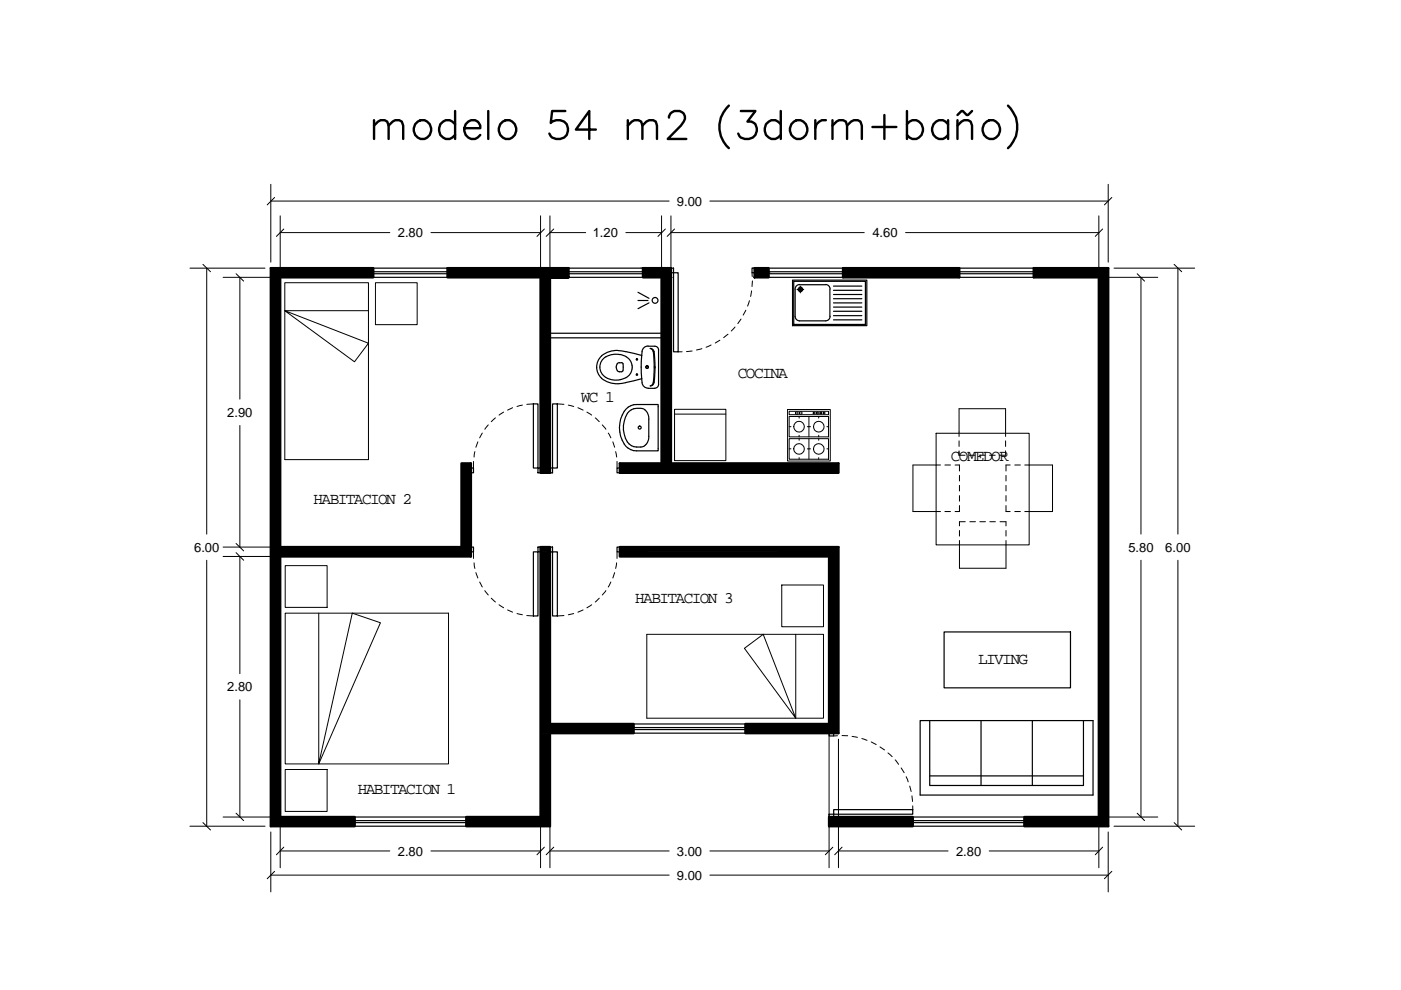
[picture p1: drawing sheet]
<svg xmlns="http://www.w3.org/2000/svg" width="297mm" height="210mm" viewBox="0 0 297 210" stroke-linecap="round" stroke-linejoin="round" font-family="sans-serif">
<!-- layer: COTAS -->
<g fill="#000" stroke="#000" stroke-width=".21">
<path d="M57.4 56.9v1.9h21.7zM57.4 56.9h21.7v1.9z"/>
<path d="M94.9 56.9v1.9h25.6zM94.9 56.9h25.6v1.9z"/>
<path d="M136.3 56.9v1.9h6zM136.3 56.9h6v1.9z"/>
<path d="M160 56.9v.9h3zM160 56.9h3v.9z"/>
<path d="M160 57.8v1h3zM160 57.8h3v1z"/>
<path d="M178.7 56.9v1.9h24.7zM178.7 56.9h24.7v1.9z"/>
<path d="M219.2 56.9v1.9h15.8zM219.2 56.9h15.8v1.9z"/>
<path d="M114.6 58.8v40.4h2zM114.6 58.8h2v40.4z"/>
<path d="M131.4 98.3v.9h46.4zM131.4 98.3h46.4v.9z"/>
<path d="M140.3 58.8v39.5h2zM140.3 58.8h2v39.5z"/>
<path d="M57.4 58.8v57.2h2zM57.4 58.8h2v57.2z"/>
<path d="M57.4 116v2h42.4zM57.4 116h42.4v2z"/>
<path d="M97.8 98.3v17.7h2zM97.8 98.3h2v17.7z"/>
<path d="M114.6 99.2v1h2zM114.6 99.2h2v1z"/>
<path d="M114.6 116v1h2zM114.6 116h2v1z"/>
<path d="M131.4 99.2v1h46.4zM131.4 99.2h46.4v1z"/>
<path d="M131.4 116v1h46.4zM131.4 116h46.4v1z"/>
<path d="M131.4 117v1h46.4zM131.4 117h46.4v1z"/>
<path d="M114.6 117v36.5h2zM114.6 117h2v36.5z"/>
<path d="M114.6 153.5v1.9h19.7zM114.6 153.5h19.7v1.9z"/>
<path d="M158 153.5v1.9h19.8zM158 153.5h19.8v1.9z"/>
<path d="M175.8 118v35.5h2zM175.8 118h2v35.5z"/>
<path d="M57.4 118v55.2h2zM57.4 118h2v55.2z"/>
<path d="M57.4 173.2v2h17.8zM57.4 173.2h17.8v2z"/>
<path d="M98.9 173.2v2h17.7zM98.9 173.2h17.7v2z"/>
<path d="M114.6 155.4v17.8h2zM114.6 155.4h2v17.8z"/>
<path d="M175.8 173.2v2h17.7zM175.8 173.2h17.7v2z"/>
<path d="M217.2 173.2v2h17.8zM217.2 173.2h17.8v2z"/>
<path d="M233 58.8v114.4h2zM233 58.8h2v114.4z"/>
</g>
<!-- layer: 0.5 -->
<g fill="none" stroke="#000" stroke-width=".51">
<path d="M79.3 26.6l.9-.8 .5-.3h.8l.6 .3 .3 .8v2.9M79.3 25.5v4M82.4 26.6l.8-.8 .6-.3h.8l.6 .3 .3 .8v2.9M88.6 25.8a1.96 1.96 0 0 1 2.6 .7 1.96 1.96 0 0 1-.6 2.7 1.96 1.96 0 0 1-2.7-.8 1.96 1.96 0 0 1 .7-2.6zM96.5 26.3a1.94 1.94 0 0 0-2.7-.4 1.94 1.94 0 0 0-.4 2.7 1.82 1.82 0 0 0 3.1 0M96.5 23.5v6M98.4 27.2h3.4a1.62 1.62 0 0 0-1.2-1.8 1.62 1.62 0 0 0-1.9 .9 1.92 1.92 0 0 0 .4 2.8 1.92 1.92 0 0 0 2.7-.5M103.5 23.5v6M106.1 26.3a1.92 1.92 0 0 1 2.7-.4 1.92 1.92 0 0 1 .3 2.7 1.92 1.92 0 0 1-2.7 .5 1.92 1.92 0 0 1-.3-2.8zM119.9 23.5h-2.8l-.3 2.6a2.11 2.11 0 0 1 3.1-.1 2.11 2.11 0 0 1-.3 3.2 2.17 2.17 0 0 1-3.1-.9M126.3 27.5h-4.2l2.8-4v6M133.1 26.6l.9-.8 .5-.3h.9l.5 .3 .3 .8v2.9"/>
<path d="M133.1 25.5v4M136.2 26.6l.8-.8 .6-.3h.9l.5 .3 .3 .8v2.9M141.8 24.9a1.48 1.48 0 0 1 1.2-1.4h1.1a1.43 1.43 0 0 1 .9 2.3l-.6 .8-2.8 2.9h3.9M154.5 22.4a6 6 0 0 0 0 9M157.1 23.5h3.1l-1.7 2.3a1.74 1.74 0 0 1 1.8 .8 1.74 1.74 0 0 1-.1 2 2.11 2.11 0 0 1-3.7-.3M165.5 26.3a1.94 1.94 0 0 0-2.7-.4 1.94 1.94 0 0 0-.4 2.7 1.82 1.82 0 0 0 3.1 0M165.5 23.5v6M167.8 26.3a1.92 1.92 0 0 1 2.7-.4 1.92 1.92 0 0 1 .4 2.7 1.92 1.92 0 0 1-2.7 .5 1.92 1.92 0 0 1-.4-2.8zM172.9 25.5v4M175.1 25.5a1.93 1.93 0 0 0-2.2 1.7M176.5 26.6l.8-.8 .6-.3h.8l.6 .3 .3 .8v2.9M176.5 25.5v4"/>
<path d="M179.6 26.6l.8-.8 .6-.3h.9l.5 .3 .3 .8v2.9M185 26.9h5M187.5 24.4v5.1M192.3 26.3a1.92 1.92 0 0 1 2.7-.4 1.92 1.92 0 0 1 .4 2.7 1.77 1.77 0 0 1-3.1 0M192.3 23.5v6M201 26.3a1.92 1.92 0 0 0-2.7-.4 1.92 1.92 0 0 0-.4 2.7 1.78 1.78 0 0 0 3.1 0M201 25.5v4M203 26.6l.8-.8 .6-.3h.8l.6 .3 .3 .8v2.9M203 25.5v4M206.1 23.5l-.9 .9h-.3l-.8-.9h-.3l-.8 .9M208.6 26.3a1.92 1.92 0 0 1 2.7-.4 1.92 1.92 0 0 1 .4 2.7 1.92 1.92 0 0 1-2.7 .5 1.92 1.92 0 0 1-.4-2.8zM213.7 22.4a6.1 6.1 0 0 1 0 9"/>
<path d="M57.4 56.9h21.7v1.9h-19.7v57.2h38.4v-17.7h2v19.7h-40.4v55.2h15.8v2h-17.8zM116.6 58.8v41.4h-2v-41.4h-19.7v-1.9h25.6v1.9h-3.9h3.9M136.3 56.9h6v41.4h35.5v1.9h-46.4v-1.9h8.9v-39.5h-4zM160 56.9h3v1.9h-3zM178.7 56.9h24.7v1.9h-24.7zM219.2 56.9h15.8v118.3h-17.8v-2h15.8v-114.4h-13.8zM114.6 116h2v37.5h17.7v1.9h-17.7v19.8h-17.7v-2h15.7zM131.4 116h46.4v39.4h-19.8v-1.9h17.8v-35.5h-44.4zM175.8 173.2h17.7v2h-17.7z"/>
</g>
<!-- layer: 11_VENTANAS -->
<g fill="none" stroke="#000" stroke-width=".25">
<path d="M79.1 56.9h15.8M79.1 58.8h15.8M79.1 57.6h15.8M79.1 58h15.8M120.5 56.9h15.8M120.5 58.8h15.8M120.5 57.6h15.8M120.5 58h15.8M163 56.9h15.7M163 58.8h15.7M163 57.6h15.7M163 58h15.7"/>
<path d="M203.4 56.9h15.8M203.4 58.8h15.8M203.4 57.6h15.8M203.4 58h15.8M134.3 153.5h23.7M134.3 155.4h23.7M134.3 154.3h23.7M134.3 154.7h23.7M75.2 173.2h23.7M75.2 175.2h23.7M75.2 174h23.7M75.2 174.4h23.7"/>
<path d="M193.5 173.2h23.7M193.5 175.2h23.7M193.5 174h23.7M193.5 174.4h23.7"/>
</g>
<!-- layer: puertas -->
<g fill="none" stroke="#000" stroke-width=".25">
<path d="M142.3 56.9h.5v.9h-.5zM142.8 57.8h1v16.8h-1zM159.4 56.9h.6v.9h-.6zM99.8 99.2h.6v1h-.6zM113.1 85.6h1v13.6h-1zM114.1 99.2h.5v1h-.5zM116.6 99.2h.6v1h-.6zM117.2 85.6h1v13.6h-1zM130.8 99.2h.6v1h-.6zM99.8 116h.6v1h-.6zM113.1 117h1v13.6h-1zM114.1 116h.5v1h-.5z"/>
<path d="M116.6 116h.6v1h-.6zM117.2 117h1v13.6h-1zM130.8 116h.6v1h-.6zM175.8 155.4h1v.6h-1zM175.8 172.6h1v.6h-1zM176.8 171.7h16.7v.9h-16.7z"/>
</g>
<!-- layer: proyecciones -->
<g fill="none" stroke="#000" stroke-width=".21">
<path d="M60.4 59.9h17.7v37.6h-17.7zM79.6 59.9h8.8v8.9h-8.8zM159.4 57.8l.1 .8M159.5 59.6l-.1 1.1M60.4 65.9l17.7 6.9-2.9 3.9zM60.4 65.9h17.7M143.8 74.6h.8M146.7 74.4l-1.1 .1M148.8 73.9l-1.1 .3M150.8 73.2l-1.1 .4M152.6 72.1l-.9 .6M154.4 70.9l-1 .7"/>
<path d="M155.8 69.3l-.8 .9M157.1 67.6l-.7 1M158.1 65.8l-.5 1M158.9 63.8l-.4 1.1M159.4 61.7l-.3 1.2M169 61.4h1.4M169.5 61.2h.4v.4h-.4zM169.7 60.7v1.4M100.4 97.8v1.4M100.7 95.8l-.2 1.1M101.3 93.7l-.4 1.1M102.2 91.8l-.5 1"/>
<path d="M103.5 90.1l-.7 .9M105 88.6l-.8 .8M106.8 87.4l-1 .6M108.7 86.4l-1.1 .6M110.8 85.9l-1.2 .3M113.1 85.6l-1.4 .1M118.2 85.6l1.4 .1M120.5 85.9l1.1 .3M122.5 86.4l1.1 .6M124.4 87.4l1 .6M126.2 88.6l.9 .8M127.7 90.1l.8 .9"/>
<path d="M129 91.8l.5 1M129.9 93.7l.4 1.1M130.5 95.8l.2 1.1M130.8 97.8v1.4M167 86.8h9v10.9h-9zM167.3 93h8.4v4.4h-8.4zM167.3 88.3h8.4v4.3h-8.4zM167.3 87.2h8.4v.7h-8.4zM167.3 90.5h.4M167.3 95.2h.4M168.8 87.4h.3v.4h-.3zM169.4 88.3v.3"/>
<path d="M169.4 92.3v.3M169.4 93v.3M169.4 97v.4M171.2 90.5h.6M171.2 95.2h.6M171.5 88.3v4.3M171.5 93v4.4M172.5 87.4h.3v.3h-.3zM173.2 87.4h.3v.3h-.3zM173.6 88.3v.3M173.6 92.3v.3M173.6 93v.3"/>
<path d="M173.6 97v.4M173.9 87.4h.3v.3h-.3zM174.6 87.4h.3v.3h-.3zM175.3 90.5h.4M175.3 95.2h.4M198.5 91.9h19.7v23.6h-19.7zM199.4 98.6h-5.8v9.9h5.8M200.3 98.6h1.2M202.5 98.6h.9v1.3M203.3 92.5v-5.8h9.9v5.8M203.3 93.5v1.2M203.3 95.6v.9h1.3"/>
<path d="M205.5 96.5h1.2M207.7 96.5h1.1M209.8 96.5h1.2M213.2 93.5v1.2M213.2 95.6v.9h-1.3M214.2 98.6h-.9v1.3M215.2 98.6h1.1M217.3 98.6h5.9v9.9h-5.9M60.5 119.9h8.9v8.9h-8.9zM100.4 117v1.4M100.5 119.3l.2 1.2M130.7 119.3l-.2 1.2"/>
<path d="M130.8 117v1.4M200.3 108.5h1.2M203.4 100.8v1.2M203.4 102.9v1.2M203.4 105.1v1.2M203.4 107.2v1.3h-.9M203.4 112.5v1.2M203.4 114.6v5.9h9.9v-5.9M204.7 110.6h-1.3v.9M205.6 110.6h1.2M207.7 110.6h1.2M209.9 110.6h1.1"/>
<path d="M212 110.6h1.3v.9M213.3 100.8v1.2M213.3 102.9v1.2M213.3 105.1v1.2M213.3 107.2v1.3h.9M213.3 112.5v1.2M215.2 108.5h1.1M60.5 130h34.6v32h-34.6zM67.6 130v32l7.1-32 6 2-13.1 30M100.9 121.4l.4 1.2M101.7 123.4l.5 1.1M102.8 125.2l.7 1"/>
<path d="M104.2 126.8l.8 .8M105.8 128.2l1 .7M107.6 129.3l1.1 .5M109.6 130.1l1.2 .2M111.7 130.5l1.4 .1M119.6 130.5l-1.4 .1M121.6 130.1l-1.1 .2M123.6 129.3l-1.1 .5M125.4 128.2l-1 .7M127.1 126.8l-.9 .8M128.5 125.2l-.8 1M129.5 123.4l-.5 1.1"/>
<path d="M130.3 121.4l-.4 1.2M137.1 134.5h37.5v17.8h-37.5zM157.8 137.5l4-3 6.9 17.8zM165.7 124h8.9v8.9h-8.9zM168.7 134.5v17.8M177.6 156h-.8M178.5 156h1.2M180.7 156.1l1.1 .2M182.7 156.6l1.1 .4M184.7 157.3l1.1 .6M186.6 158.4l1 .6M188.3 159.6l.9 .8"/>
<path d="M60.5 163.2h8.9v8.8h-8.9zM189.8 161.1l.7 1M191.1 162.8l.6 1M192.1 164.7l.4 1.1M192.9 166.7l.3 1.1M193.4 168.7l.1 1.2M193.5 170.9v.8"/>
<circle cx="169.4" cy="95.2" r="1.12"/>
<circle cx="169.4" cy="90.5" r="1.13"/>
<circle cx="169.8" cy="87.6" r=".29"/>
<circle cx="173.6" cy="95.2" r="1.11"/>
<circle cx="173.6" cy="90.5" r="1.13"/>
</g>
<!-- layer: MUEBLES -->
<g fill="none" stroke="#000" stroke-width=".25">
<path d="M168 59.4h15.8v9.6h-15.8zM168.3 59.6h15.2v9.2h-15.2zM127.5 75.5a3.3 3.3 0 0 0 1.7 5.6l1.8 .3 1.7-.3M130.9 77.1l-.2 .7 .2 .8M131.3 76.9h.5M131.4 76.9l-.5 .2M131.5 75.2a2.66 2.66 0 0 1 2.4 1.7 2.66 2.66 0 0 1-.8 2.9 4.1 4.1 0 0 1-5.6-.7 2.68 2.68 0 0 1 2.4-4l1.6 .1M131.8 76.9l.3 .3M132.1 77.1l-.1 1.6-.7 .1-.4-.2M132.7 74.6l3.4 .8M132.7 74.6a5.6 5.6 0 0 0-5.2 .8M135.3 63.7h2.1"/>
<path d="M135.3 62l2.3 1.2M136.1 75.4l-.2 2.4 .2 2.5M136.1 74.5v.9M137.4 73.4h1.4M137.4 73.4a1.29 1.29 0 0 0-1.3 1.1M137.6 64.2l-2.3 1.2M138.5 74.5l.2 2.8-.1 3.3a1.09 1.09 0 0 1-.8 1.2 .76 .76 0 0 0 .9-.7M138.7 74.6a.76 .76 0 0 0-.9-.7l.5 .2 .2 .5M138.7 74.5l.2 3.3-.2 3.3M138.8 77.6v.5M138.8 73.4a.78 .78 0 0 1 .8 .8v7.3a.78 .78 0 0 1-.8 .8M168.6 67.1a.95 .95 0 0 0 .9 .9"/>
<path d="M169.5 60.4h5.5M169.5 60.3a.95 .95 0 0 0-.9 1v5.8M175 60.3a.95 .95 0 0 1 1 1v5.8M176 67.1a.95 .95 0 0 1-1 .9h-5.5M176.7 63.3h6M176.7 62.4h6M176.7 61.6h6M176.7 60.7h6M176.7 64.2h6M176.7 65.1h6M176.7 66h6M176.7 66.9h6"/>
<path d="M176.7 67.8h6M136.1 80.3v.9M136.1 80.3l-3.4 .8M136.1 81.2a1.29 1.29 0 0 0 1.3 1.1h1.4M200.2 134h26.8v11.8h-26.8zM195.1 152.8h36.6v15.8h-36.6zM197.1 152.8v13.7h32.6v-13.7M208 152.8v13.7M218.9 152.8v13.7M197.1 164.5h32.6"/>
<circle cx="135" cy="76.2" r=".15"/>
<circle cx="135" cy="79.4" r=".15"/>
<circle cx="137.2" cy="77.8" r=".28"/>
<circle cx="138.9" cy="63.7" r=".61"/>
<circle cx="169.7" cy="61.4" r=".49"/>
</g>
<!-- layer: A_DOM_ARTEF_SANIT -->
<g fill="none" stroke="#000" stroke-width=".25">
<path d="M132.7 86.7a3.1 3.1 0 0 1 2.3-.9h4.5v9.8h-4.5a3.2 3.2 0 0 1-3.1-2.3 6.4 6.4 0 0 1 .8-6.6zM133.4 87.2a2.62 2.62 0 0 1 3.8 .2l.4 1v4.1a2.09 2.09 0 0 1-2.6 2.3 2.88 2.88 0 0 1-2.7-2.8 5.5 5.5 0 0 1 1.1-4.8z"/>
<circle cx="135.6" cy="90.7" r=".32"/>
</g>
<!-- layer: MOBILIARIO -->
<path d="M116.6 71.6h23.7M116.6 70.7h23.7" fill="none" stroke="#000" stroke-width=".25"/>
<!-- layer: 0.1 -->
<path d="M143 86.8h10.9v10.9h-10.9zM143 87.8h10.9" fill="none" stroke="#000" stroke-width=".21"/>
<!-- layer: COTAS -->
<g fill="none" stroke="#000" stroke-width=".21">
<path d="M57.4 39.1v16.5M235 39.1v16.5M40.3 56.9h15.9M43.8 56.9v56.3M47.3 58.8h10.9M50.9 58.8v25.8M57.4 42.6h84.5M59.4 45.8v11.8M59.4 49.3h23.2M91.4 49.3h23.2M114.6 45.8v11.8M116.6 49.3h7.6"/>
<path d="M116.6 45.8v11.8M132.7 49.3h7.6M140.3 45.8v11.8M142.3 49.3h40.9M142.3 45.8v10.8M150.5 42.6h84.5M192 49.3h41M233 45.8v11.8M234.2 58.8h11.3M236.2 56.9h17.1M241.9 58.8v54.4M249.7 56.9v56.3"/>
<path d="M50.9 90.2v25.8M43.8 118.8v56.4M47.3 116h10.9M47.3 118h10.9M50.9 118v24.8M241.9 118.8v54.4M249.7 118.8v56.4M50.9 148.4v24.8M116.6 154.7v29.3M175.8 154.7v29.3M177.8 156.7v27.3M40.3 175.2h15.9"/>
<path d="M47.3 173.2h10.9M57.4 176.4v12.7M59.4 174.5v9.5M114.6 174.5v9.5M233 174.5v9.5M234.2 173.2h11.3M235 176.4v12.7M236.2 175.2h17.1M57.4 185.5h84.5M59.4 180.4h23.2M91.4 180.4h23.2M116.6 180.4h25.3"/>
<path d="M150.5 180.4h25.3M150.5 185.5h84.5M177.8 180.4h23.2M209.7 180.4h23.3"/>
</g>
<!-- layer: 0 -->
<g fill="none" stroke="#000" stroke-width=".21">
<path d="M43 56l1.6 1.6M50.1 58l1.6 1.6M58.2 41.9l-1.5 1.5M60.2 48.6l-1.6 1.5M115.4 48.6l-1.6 1.5M117.4 48.6l-1.6 1.5M141.1 48.6l-1.6 1.5M143 48.6l-1.6 1.5M233.8 48.6l-1.6 1.5M235.7 41.9l-1.5 1.5M241.1 58l1.6 1.6M248.9 56l1.6 1.6"/>
<path d="M50.1 115.2l1.6 1.6M50.1 117.2l1.6 1.6M43 174.4l1.6 1.6M50.1 172.4l1.6 1.6M60.2 179.6l-1.6 1.6M115.4 179.6l-1.6 1.6M117.4 179.6l-1.6 1.6M176.6 179.6l-1.6 1.6M178.5 179.6l-1.5 1.6M233.8 179.6l-1.6 1.6M241.1 172.4l1.6 1.6M248.9 174.4l1.6 1.6"/>
<path d="M58.2 184.7l-1.5 1.6M235.7 184.7l-1.5 1.6"/>
</g>
<g font-size="3.4">
<text x="156.4" y="80.2">COCINA</text>
<text x="123.2" y="85.2">WC 1</text>
<text x="201.6" y="97.7">COMEDOR</text>
<text x="66.5" y="106.8">HABITACION 2</text>
<text x="134.7" y="127.8">HABITACION 3</text>
<text x="207.4" y="140.9">LIVING</text>
<text x="75.8" y="168.4">HABITACION 1</text>
</g>
<g font-size="2.8">
<text x="143.5" y="43.6">9.00</text>
<text x="84.3" y="50.3">2.80</text>
<text x="125.7" y="50.3">1.20</text>
<text x="185" y="50.3">4.60</text>
<text x="48.2" y="88.4">2.90</text>
<text x="41.2" y="117">6.00</text>
<text x="239.2" y="117">5.80</text>
<text x="247.1" y="117">6.00</text>
<text x="48.2" y="146.6">2.80</text>
<text x="84.3" y="181.4">2.80</text>
<text x="143.5" y="181.4">3.00</text>
<text x="202.7" y="181.4">2.80</text>
<text x="143.5" y="186.5">9.00</text>
</g>
</svg>
